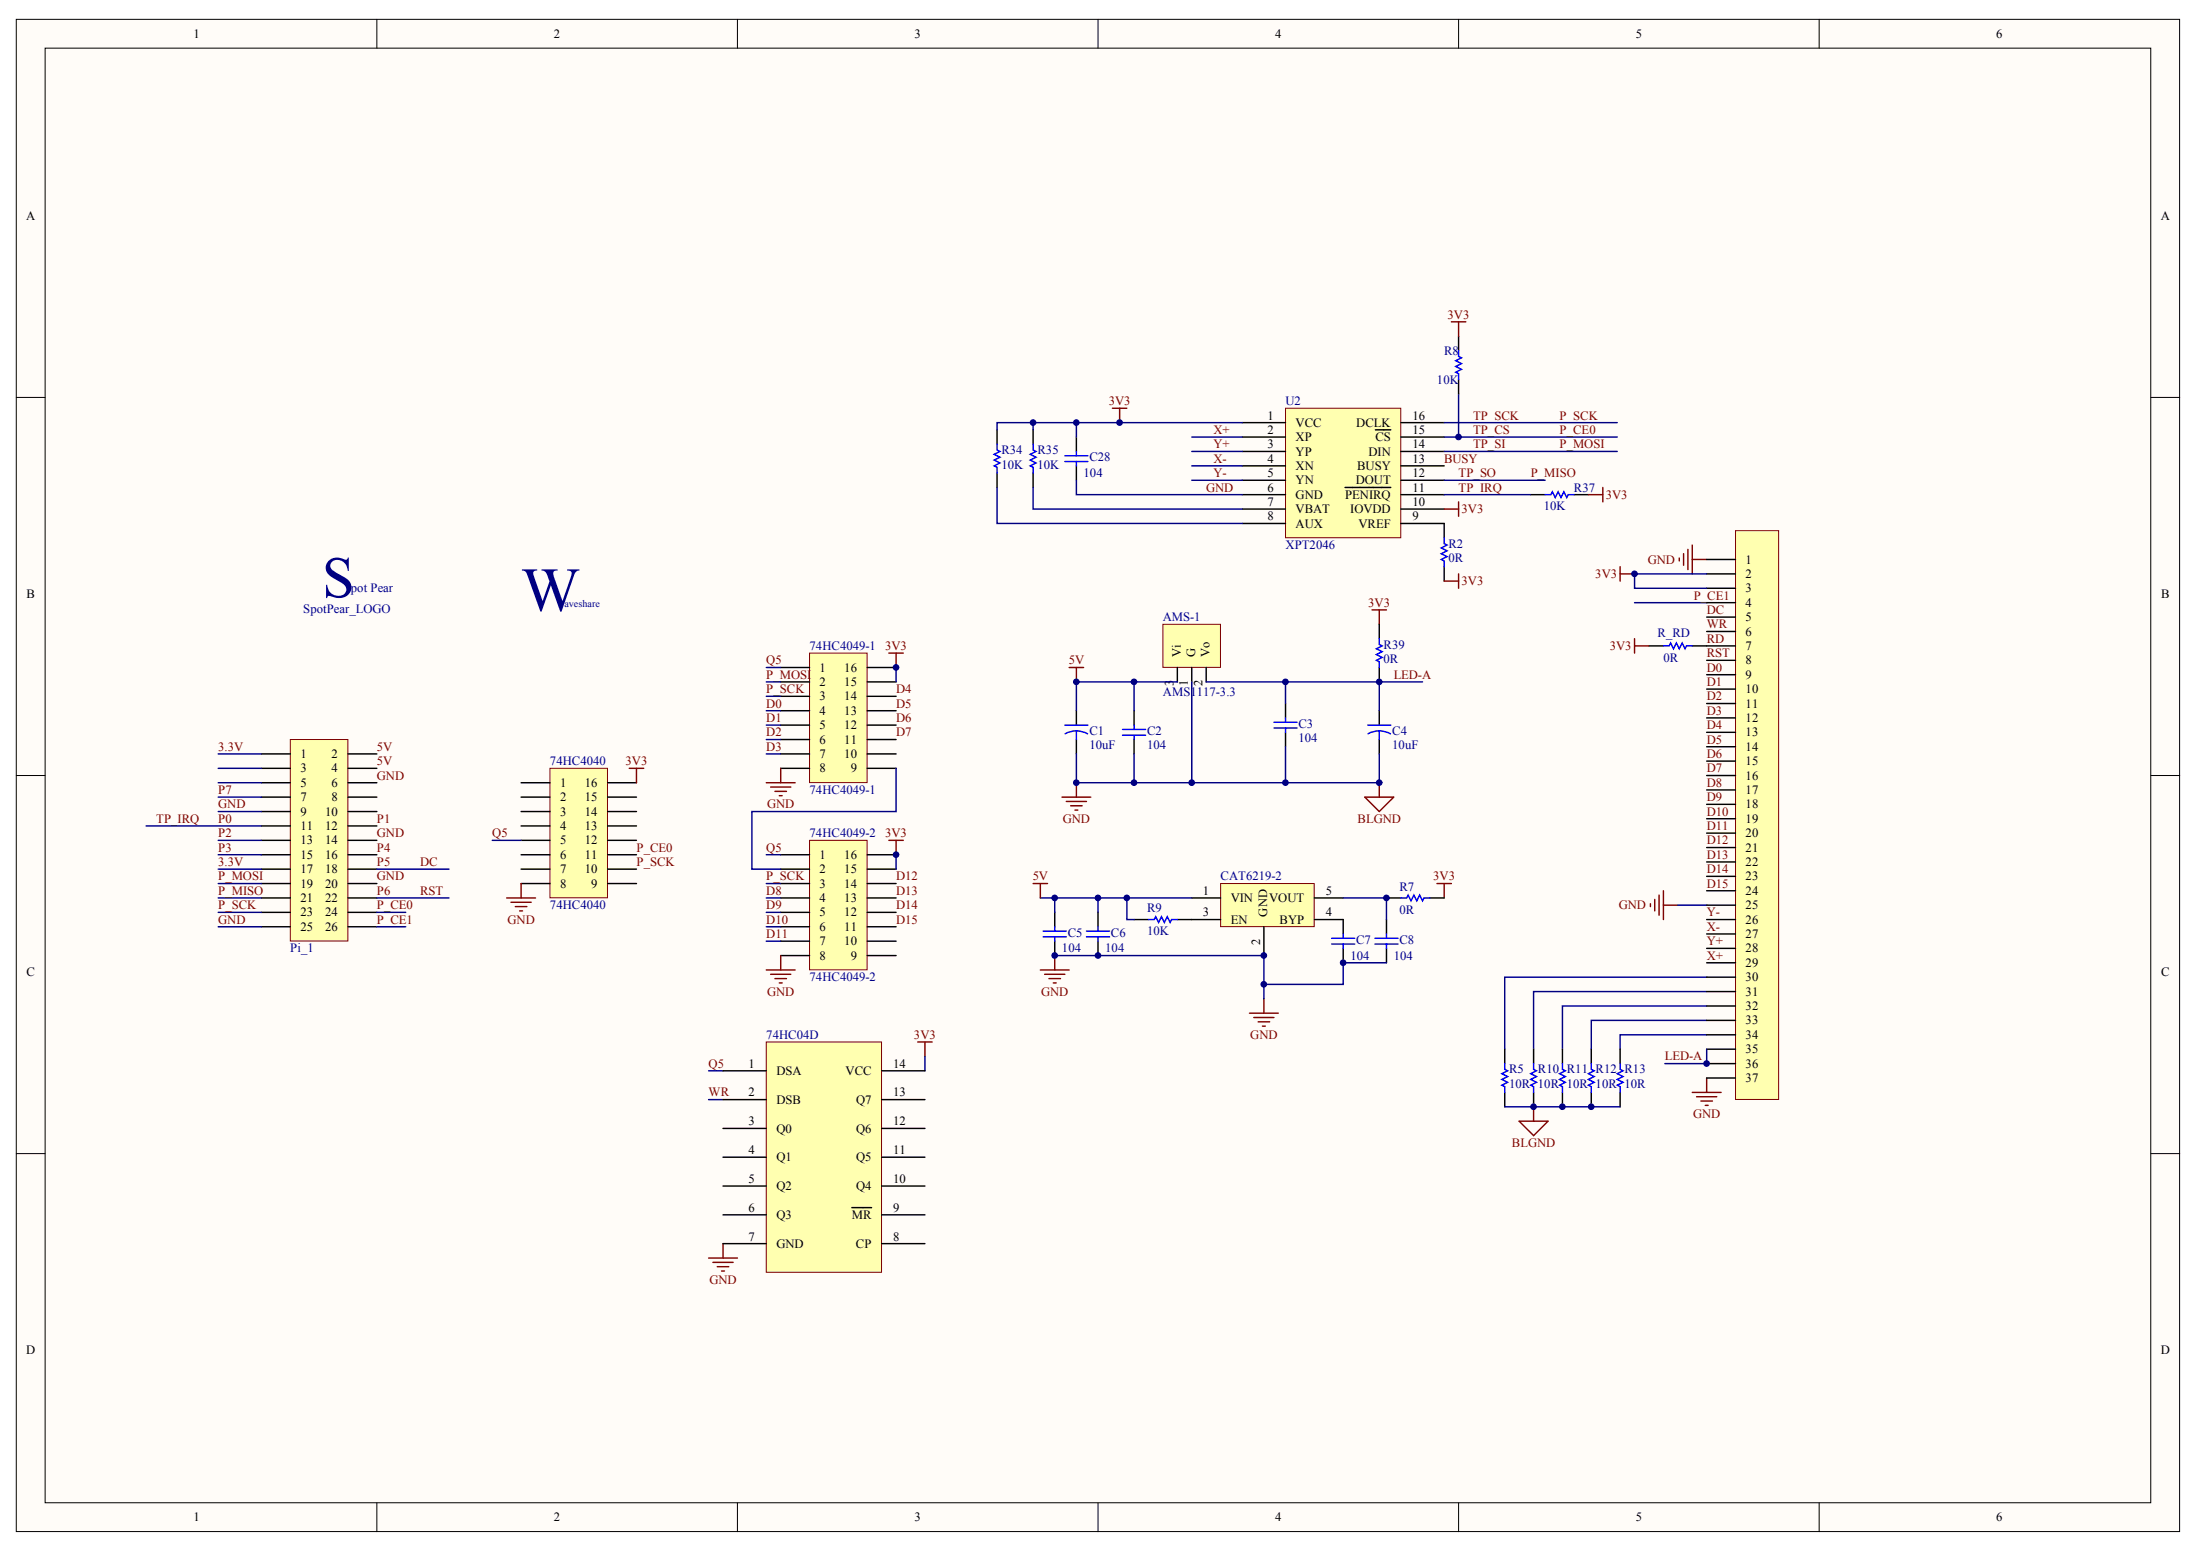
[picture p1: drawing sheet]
<svg xmlns="http://www.w3.org/2000/svg" width="297mm" height="210mm" viewBox="0 0 297 210" stroke-linecap="round" stroke-linejoin="round" font-family="sans-serif">
<g fill="#fffcf8" stroke="#000" stroke-width=".14">
<path d="M2.2 2.6h292.1v204.1h-292.1z"/>
<path d="M6.1 6.5h284.3v196.4h-284.3z"/>
</g>
<g fill="none" stroke="#000" stroke-width=".14">
<path d="M50.9 2.6v3.9M99.6 2.6v3.9M148.3 2.6v3.9M196.9 2.6v3.9M245.6 2.6v3.9M2.2 53.6h3.9M290.4 53.6h3.9M2.2 104.7h3.9M290.4 104.7h3.9M2.2 155.7h3.9M290.4 155.7h3.9M50.9 202.9v3.9"/>
<path d="M99.6 202.9v3.9M148.3 202.9v3.9M196.9 202.9v3.9M245.6 202.9v3.9"/>
</g>
<path d="M39.2 99.8h7.8v27.2h-7.8z" fill="#ffffb0" stroke="#800000" stroke-width=".14"/>
<g fill="none" stroke="#000" stroke-width=".19">
<path d="M35.3 101.8h3.9M35.3 103.7h3.9M35.3 105.7h3.9M35.3 107.6h3.9M35.3 109.5h3.9M35.3 111.5h3.9M35.3 113.4h3.9M35.3 115.4h3.9M35.3 117.3h3.9M35.3 119.3h3.9M47 101.8h3.9M47 103.7h3.9"/>
<path d="M47 105.7h3.9M47 107.6h3.9M47 109.5h3.9M47 111.5h3.9M47 113.4h3.9M47 115.4h3.9M47 117.3h3.9M47 119.3h3.9M35.3 121.2h3.9M35.3 123.2h3.9M35.3 125.1h3.9M47 121.2h3.9"/>
<path d="M47 123.2h3.9M47 125.1h3.9"/>
</g>
<path d="M29.5 101.8h5.8M29.5 103.7h5.8M29.5 105.7h5.8M29.5 107.6h5.8M29.5 109.5h5.8M29.5 115.4h5.8M29.5 117.3h5.8M29.5 119.3h5.8M29.5 121.2h5.8M29.5 123.2h5.8M29.5 125.1h5.8" fill="none" stroke="#000080" stroke-width=".19"/>
<path d="M74.3 103.7h7.7v17.5h-7.7z" fill="#ffffb0" stroke="#800000" stroke-width=".14"/>
<g fill="none" stroke="#000" stroke-width=".19">
<path d="M70.4 105.7h3.9M70.4 107.6h3.9M70.4 109.5h3.9M70.4 111.5h3.9M70.4 113.4h3.9M70.4 115.4h3.9M70.4 117.3h3.9M70.4 119.3h3.9M82 105.7h3.9M82 107.6h3.9M82 109.5h3.9M82 111.5h3.9"/>
<path d="M82 113.4h3.9M82 115.4h3.9M82 117.3h3.9M82 119.3h3.9"/>
</g>
<path d="M173.6 55.1h15.5v17.5h-15.5z" fill="#ffffb0" stroke="#800000" stroke-width=".14"/>
<g fill="none" stroke="#000" stroke-width=".19">
<path d="M134.6 58v2M139.5 58v2M145.3 59v1.9M167.7 57.1h5.9M167.7 59h5.9M185.7 58h2.1M189.1 57.1h5.9M189.1 59h5.9M196.9 45.4v1.9M196.9 51.2v2M134.6 63.9v1.9M139.5 63.9v1.9"/>
<path d="M145.3 62.9v1.9M167.7 60.9h5.9M167.7 62.9h5.9M167.7 64.8h5.9M167.7 66.8h5.9M167.7 68.7h5.9M167.7 70.7h5.9M181.6 65.8h6.2M189.1 60.9h5.9M189.1 62.9h5.9M189.1 64.8h5.9M189.1 66.8h5.9"/>
<path d="M189.1 68.7h5.9M189.1 70.7h5.9v1.9M195 76.5v1.9M206.7 66.8h1.9M212.5 66.8h2"/>
</g>
<g fill="none" stroke="#000080" stroke-width=".19">
<path d="M139.5 57.1v.9M145.3 57.1h-10.7v.9M145.3 57.1v1.9M145.3 57.1h22.4M160.9 59h6.8M196.9 53.2v5.8M134.6 65.8v4.9h33.1M139.5 65.8v2.9h28.2M145.3 64.8v2h22.4M160.9 60.9h6.8M160.9 62.9h6.8M160.9 64.8h6.8"/>
<path d="M195 66.8h11.7M50.9 125.1h3.9M50.9 123.2h3.9"/>
</g>
<path d="M134.6 60v.7l.4 .2-.8 .4 .8 .4-.8 .4 .8 .4-.8 .4 .4 .2v.8M139.5 60v.7l.4 .2-.8 .4 .8 .4-.8 .4 .8 .4-.8 .4 .4 .2v.8M196.9 47.3v.8l.4 .2-.8 .4 .8 .4-.8 .4 .8 .4-.8 .3 .4 .2v.8M143.8 62.3h3.1M143.8 61.5h3.1M145.3 60.9v.6M145.3 62.3v.6M195 72.6v.8l.4 .2-.8 .4 .8 .4-.8 .3 .8 .4-.8 .4 .4 .2v.8M208.6 66.8h.8l.2-.4 .4 .8 .4-.8 .4 .8 .4-.8 .3 .8 .2-.4h.8" fill="none" stroke="#00f" stroke-width=".19"/>
<path d="M150.2 55.1h1.9M151.2 55.1v2M196 43.4h1.9M196.9 43.4v2M195 68.7h1.9M195 78.4h1.9M196.9 67.7v2M196.9 77.5v1.9M214.5 66.8h1.9M216.4 65.8v1.9" fill="none" stroke="#800000" stroke-width=".19"/>
<path d="M109.3 113.4h7.8v17.5h-7.8z" fill="#ffffb0" stroke="#800000" stroke-width=".14"/>
<g fill="none" stroke="#000" stroke-width=".19">
<path d="M105.4 115.4h3.9M105.4 117.3h3.9M105.4 119.3h3.9M117.1 115.4h3.9M117.1 117.3h3.9M117.1 119.3h3.9M105.4 121.2h3.9M105.4 123.2h3.9M105.4 125.1h3.9M105.4 127h3.9M105.4 129h3.9M117.1 121.2h3.9"/>
<path d="M117.1 123.2h3.9M117.1 125.1h3.9M117.1 127h3.9M117.1 129h3.9"/>
</g>
<path d="M109.3 88.2h7.8v17.4h-7.8z" fill="#ffffb0" stroke="#800000" stroke-width=".14"/>
<g fill="none" stroke="#000" stroke-width=".19">
<path d="M105.4 90.1h3.9M105.4 92h3.9M105.4 94h3.9M105.4 95.9h3.9M105.4 97.9h3.9M105.4 99.8h3.9M117.1 90.1h3.9M117.1 92h3.9M117.1 94h3.9M117.1 95.9h3.9M117.1 97.9h3.9M117.1 99.8h3.9"/>
<path d="M105.4 101.8h3.9M105.4 103.7h3.9M117.1 101.8h3.9M117.1 103.7h3.9"/>
</g>
<g fill="none" stroke="#000080" stroke-width=".19">
<path d="M195 57.1h23.4M195 59h23.4M195 64.8h13.6M195 60.9h23.4M103.5 90.1h1.9M103.5 92h1.9M103.5 94h1.9M103.5 95.9h1.9M103.5 97.9h1.9M103.5 99.8h1.9M121 90.1v1.9M19.7 111.5h15.6"/>
<path d="M66.5 113.4h3.9M103.5 101.8h1.9M103.5 115.4h1.9M103.5 119.3h1.9M121 103.7v5.8h-19.5v7.8h3.9M121 115.4v1.9M103.5 121.2h1.9M103.5 123.2h1.9M103.5 125.1h1.9M103.5 127h1.9M95.7 144.5h1.9M95.7 148.4h1.9"/>
<path d="M124.9 142.6v1.9"/>
</g>
<g fill="none" stroke="#800000" stroke-width=".19">
<path d="M120 88.2h2M121 88.2v1.9M70.4 119.3v1.9M85 103.7h1.9M85.9 103.7v2M103.5 105.7h3.9M104 106.2h2.8M104.6 106.8h1.6M105.2 107.4h.4M105.4 103.7v2M120 113.4h2M121 113.4v2"/>
<path d="M68.4 121.2h3.9M69 121.8h2.7M69.6 122.4h1.5M70.2 123h.4M103.5 130.9h3.9M104 131.5h2.8M104.6 132.1h1.6M105.2 132.7h.4M105.4 129v1.9M123.9 140.7h2M124.9 140.7v1.9M95.7 169.8h3.9"/>
<path d="M96.3 170.4h2.7M96.8 171h1.6M97.4 171.6h.4M97.6 167.9v1.9"/>
</g>
<path d="M164.8 119.3h12.6v5.8h-12.6z" fill="#ffffb0" stroke="#800000" stroke-width=".14"/>
<g fill="none" stroke="#000" stroke-width=".19">
<path d="M142.4 123.2v1.9M142.4 127v2M148.3 123.2v1.9M148.3 127v2M153.1 124.1h2M159 124.1h5.8M160.9 121.2h3.9M170.6 125.1v3.9M177.5 121.2h3.9M177.5 124.1h3.9v2M181.4 128v2M187.2 121.2h1.9"/>
<path d="M187.2 124.1v2M187.2 128v2M193 121.2h2"/>
</g>
<path d="M140.5 121.2h20.4M142.4 121.2v2M148.3 121.2v2M152.1 121.2v2.9h1" fill="none" stroke="#000080" stroke-width=".19"/>
<g fill="none" stroke="#00f" stroke-width=".19">
<path d="M140.9 126.5h3.1M140.9 125.7h3.1M142.4 125.1v.6M142.4 126.5v.5M146.7 126.5h3.1M146.7 125.7h3.1M148.3 125.1v.6M148.3 126.5v.5M155.1 124.1h.7l.2-.4 .4 .8 .4-.8 .4 .8 .4-.8 .4 .8 .2-.4h.8M179.8 127.4h3.1M179.8 126.7h3.1M181.4 126.1v.6"/>
<path d="M181.4 127.4v.6M185.6 127.4h3.2M185.6 126.7h3.2M187.2 126.1v.6M187.2 127.4v.6M189.1 121.2h.8l.2-.4 .4 .8 .4-.8 .4 .8 .4-.8 .4 .8 .2-.4h.7"/>
</g>
<g fill="none" stroke="#800000" stroke-width=".19">
<path d="M139.5 119.3h1.9M140.5 119.3v1.9M194 119.3h2M195 119.3v1.9M140.5 130.9h3.9M141 131.5h2.8M141.6 132.1h1.6M142.2 132.7h.4M142.4 129v1.9M168.7 136.8h3.9M169.3 137.3h2.7M169.9 137.9h1.5"/>
<path d="M170.5 138.5h.3M170.6 134.8v2"/>
</g>
<path d="M157 84.3h7.8v5.8h-7.8z" fill="#ffffb0" stroke="#800000" stroke-width=".14"/>
<g fill="none" stroke="#000" stroke-width=".19">
<path d="M145.3 95.9v2M145.3 99.8v2M153.1 95.9v2M153.1 99.8v2M159 90.1v1.9M160.9 90.1v1.9M162.9 90.1v1.9M173.6 95v1.9M173.6 98.9v1.9M186.2 84.3v1.9M186.2 90.1v1.9M186.2 95.9v2"/>
<path d="M186.2 99.8v2"/>
</g>
<path d="M144.4 90.1h1.9M145.3 90.1v1.9M185.3 82.3h1.9M186.2 82.3v2M143.4 107.6h3.9M144 108.2h2.7M144.6 108.8h1.5M145.1 109.4h.4M145.3 105.7v1.9M184.3 107.6h3.9l-2 1.9zM186.2 105.7v1.9" fill="none" stroke="#800000" stroke-width=".19"/>
<g fill="none" stroke="#00f" stroke-width=".19">
<path d="M143.8 97.9h3.1M145.3 98.7l.8 .1 .7 .3M145.3 98.7l-.8 .1-.7 .2M145.3 98.7v1.1M151.6 98.5h3.1M151.6 99.2h3.1M153.1 97.9v.6M153.1 99.2v.6M172 97.5h3.1M172 98.3h3.1M173.6 96.9v.6M173.6 98.3v.6"/>
<path d="M184.7 97.9h3.1M186.2 98.7l.8 .1 .7 .3M186.2 98.7l-.8 .1-.7 .2M186.2 86.2v.8l.4 .2-.8 .4 .8 .4-.8 .4 .8 .3-.8 .4 .4 .2v.8M186.2 98.7v1.1"/>
</g>
<path d="M153.1 92v3.9M160.9 92v13.7M162.9 92h29.2M173.6 92v3M186.2 92v3.9M153.1 101.8v3.9" fill="none" stroke="#000080" stroke-width=".19"/>
<path d="M103.5 140.7h15.5v31h-15.5z" fill="#ffffb0" stroke="#800000" stroke-width=".14"/>
<g fill="none" stroke="#000" stroke-width=".19">
<path d="M97.6 144.5h5.9M97.6 148.4h5.9M97.6 152.3h5.9M97.6 156.2h5.9M119 144.5h5.9M119 148.4h5.9M119 152.3h5.9M119 156.2h5.9M203.2 141.6v2M203.2 147.5v1.9M207.1 141.6v2M207.1 147.5v1.9"/>
<path d="M211 141.6v2M211 147.5v1.9M214.9 141.6v2M214.9 147.5v1.9M218.7 141.6v2M218.7 147.5v1.9M97.6 160.1h5.9M97.6 164h5.9M97.6 167.9h5.9M115 163h2.7M119 160.1h5.9M119 164h5.9"/>
<path d="M119 167.9h5.9"/>
</g>
<path d="M220.7 81.4h9.7M29.5 113.4h5.8M50.9 117.3h9.7M173.6 100.8v4.9h-28.3v-3.9M50.9 121.2h9.7M226.5 122.2h3.9M230.4 139.7h-11.7v1.9M230.4 137.7h-15.5v3.9M230.4 135.8h-19.4v5.8M230.4 133.8h-23.3v7.8M230.4 131.9h-27.2v9.7M203.2 149.4h15.5" fill="none" stroke="#000080" stroke-width=".19"/>
<g fill="none" stroke="#800000" stroke-width=".19">
<path d="M218.7 76.5v1.9M218.7 77.5h2M226.7 75.3v.4M227.3 74.7v1.6M227.9 74.2v2.7M228.5 73.6v3.9M228.5 75.5h1.9M222.8 122v.4M223.4 121.4v1.6M224 120.8v2.7M224.6 120.2v3.9M224.6 122.2h1.9"/>
<path d="M205.1 151.3h3.9l-1.9 2zM207.1 149.4v1.9M228.5 147.5h3.9M229.1 148h2.7M229.7 148.6h1.5M230.2 149.2h.4M230.4 145.5v2"/>
</g>
<path d="M203.2 143.6v.7l.4 .2-.8 .4 .8 .4-.8 .4 .8 .4-.8 .4 .4 .2v.8M207.1 143.6v.7l.4 .2-.8 .4 .8 .4-.8 .4 .8 .4-.8 .4 .4 .2v.8M211 143.6v.7l.3 .2-.7 .4 .7 .4-.7 .4 .7 .4-.7 .4 .4 .2v.8M214.9 143.6v.7l.3 .2-.7 .4 .7 .4-.7 .4 .7 .4-.7 .4 .4 .2v.8M218.7 143.6v.7l.4 .2-.7 .4 .7 .4-.7 .4 .7 .4-.7 .4 .3 .2v.8" fill="none" stroke="#00f" stroke-width=".19"/>
<path d="M234.3 71.6h5.8v76.8h-5.8z" fill="#ffffb0" stroke="#800000" stroke-width=".14"/>
<g fill="none" stroke="#000" stroke-width=".19">
<path d="M230.4 75.5h3.9M230.4 77.5h3.9M230.4 79.4h3.9M222.6 87.2h2M228.5 87.2h5.8M230.4 81.4h3.9M230.4 83.3h3.9M230.4 85.2h3.9M230.4 89.1h3.9M230.4 91.1h3.9M230.4 93h3.9M230.4 95h3.9"/>
<path d="M230.4 96.9h3.9M230.4 98.9h3.9M230.4 100.8h3.9M230.4 102.7h3.9M230.4 104.7h3.9M230.4 106.6h3.9M230.4 108.6h3.9M230.4 110.5h3.9M230.4 112.5h3.9M230.4 114.4h3.9M230.4 116.4h3.9M230.4 118.3h3.9"/>
<path d="M230.4 120.2h3.9M230.4 122.2h3.9M230.4 124.1h3.9M230.4 126.1h3.9M230.4 128h3.9M230.4 130h3.9M230.4 131.9h3.9M230.4 133.8h3.9M230.4 135.8h3.9M230.4 137.7h3.9M230.4 139.7h3.9M230.4 141.6h3.9"/>
<path d="M230.4 143.6h3.9M230.4 145.5h3.9"/>
</g>
<path d="M224.6 87.2h.8l.2-.4 .4 .8 .3-.8 .4 .8 .4-.8 .4 .8 .2-.4h.8" fill="none" stroke="#00f" stroke-width=".19"/>
<path d="M220.7 86.2v2M220.7 87.2h1.9" fill="none" stroke="#800000" stroke-width=".19"/>
<path d="M230.4 77.5h-9.7v1.9h9.7M159 92h-13.7v3.9M186.2 101.8v3.9h-12.6M142.4 129h28.2v5.8M181.4 121.2h5.8v2.9M187.2 130h-5.8v2.9h-10.8M230.4 141.6v2h-5.6" fill="none" stroke="#000080" stroke-width=".19"/>
<g fill="#000080" stroke="#000080" stroke-width=".14">
<circle cx="121" cy="115.4" r=".38"/>
<circle cx="121" cy="90.1" r=".38"/>
<circle cx="139.5" cy="57" r=".38"/>
<circle cx="142.4" cy="129" r=".38"/>
<circle cx="142.4" cy="121.2" r=".38"/>
<circle cx="145.3" cy="105.6" r=".38"/>
<circle cx="145.3" cy="92" r=".38"/>
<circle cx="145.3" cy="57" r=".38"/>
<circle cx="148.2" cy="129" r=".38"/>
<circle cx="148.2" cy="121.2" r=".38"/>
<circle cx="151.2" cy="57" r=".38"/>
<circle cx="152.1" cy="121.2" r=".38"/>
<circle cx="153.1" cy="105.6" r=".38"/>
<circle cx="153.1" cy="92" r=".38"/>
<circle cx="160.9" cy="105.6" r=".38"/>
<circle cx="170.6" cy="132.9" r=".38"/>
<circle cx="170.6" cy="129" r=".38"/>
<circle cx="173.6" cy="105.6" r=".38"/>
<circle cx="173.6" cy="92" r=".38"/>
<circle cx="181.3" cy="130" r=".38"/>
<circle cx="186.2" cy="105.6" r=".38"/>
<circle cx="186.2" cy="92" r=".38"/>
<circle cx="187.2" cy="121.2" r=".38"/>
<circle cx="196.9" cy="59" r=".38"/>
<circle cx="207.1" cy="149.4" r=".38"/>
<circle cx="210.9" cy="149.4" r=".38"/>
<circle cx="214.8" cy="149.4" r=".38"/>
<circle cx="220.7" cy="77.5" r=".38"/>
<circle cx="230.4" cy="143.6" r=".38"/>
</g>
<text font-size="8.4" fill="#000080" x="70.4" y="82.4">W</text>
<text font-size="7.9" fill="#000080" x="43.5" y="80.6">S</text>
<g font-size="1.7">
<text x="26.1" y="5.1">1</text>
<text x="74.8" y="5.1">2</text>
<text x="123.5" y="5.1">3</text>
<text x="172.2" y="5.1">4</text>
<text x="220.8" y="5.1">5</text>
<text x="269.5" y="5.1">6</text>
<text x="3.5" y="29.6">A</text>
<text x="291.8" y="29.6">A</text>
<text x="171.2" y="56.6">1</text>
<text x="171.2" y="58.6">2</text>
<text x="174.9" y="57.6">VCC</text>
<text x="174.9" y="59.5">XP</text>
<text x="183.1" y="57.6">DCLK</text>
<text x="185.7" y="59.5">CS</text>
<text x="190.7" y="56.6">16</text>
<text x="190.7" y="58.6">15</text>
<text x="171.2" y="60.5">3</text>
<text x="171.2" y="62.5">4</text>
<text x="171.2" y="64.4">5</text>
<text x="174.9" y="61.5">YP</text>
<text x="174.9" y="63.4">XN</text>
<text x="174.9" y="65.4">YN</text>
<text x="183.1" y="65.4">DOUT</text>
<text x="183.2" y="63.4">BUSY</text>
<text x="184.8" y="61.5">DIN</text>
<text x="190.7" y="60.5">14</text>
<text x="190.7" y="64.4">12</text>
<text x="190.7" y="62.5">13</text>
<text x="171.2" y="66.4">6</text>
<text x="171.2" y="68.3">7</text>
<text x="171.2" y="70.2">8</text>
<text x="174.9" y="67.3">GND</text>
<text x="174.9" y="69.3">VBAT</text>
<text x="174.9" y="71.2">AUX</text>
<text x="181.6" y="67.3">PENIRQ</text>
<text x="182.3" y="69.3">IOVDD</text>
<text x="183.4" y="71.2">VREF</text>
<text x="190.7" y="68.3">10</text>
<text x="190.7" y="70.2">9</text>
<text x="190.7" y="66.4">11</text>
<text x="235.7" y="76.1">1</text>
<text x="3.6" y="80.7">B</text>
<text x="235.7" y="78">2</text>
<text x="235.7" y="80">3</text>
<text x="235.7" y="81.9">4</text>
<text x="235.7" y="83.9">5</text>
<text x="291.8" y="80.7">B</text>
<text x="159.4" y="88.7" transform="rotate(-90 159.4 88.7)">Vi</text>
<text x="161.4" y="88.7" transform="rotate(-90 161.4 88.7)">G</text>
<text x="163.3" y="88.7" transform="rotate(-90 163.3 88.7)">Vo</text>
<text x="235.7" y="85.8">6</text>
<text x="235.7" y="87.7">7</text>
<text x="235.7" y="89.7">8</text>
<text x="110.7" y="90.7">1</text>
<text x="110.7" y="92.6">2</text>
<text x="110.7" y="94.5">3</text>
<text x="114" y="94.5">14</text>
<text x="114" y="92.6">15</text>
<text x="114" y="90.7">16</text>
<text x="158.4" y="92.6" transform="rotate(-90 158.4 92.6)">3</text>
<text x="160.4" y="92.6" transform="rotate(-90 160.4 92.6)">1</text>
<text x="162.3" y="92.6" transform="rotate(-90 162.3 92.6)">2</text>
<text x="235.7" y="91.6">9</text>
<text x="235.7" y="93.6">10</text>
<text x="235.7" y="95.5">11</text>
<text x="110.7" y="96.5">4</text>
<text x="110.7" y="98.4">5</text>
<text x="110.7" y="100.4">6</text>
<text x="114" y="100.4">11</text>
<text x="114" y="98.4">12</text>
<text x="114" y="96.5">13</text>
<text x="235.7" y="97.5">12</text>
<text x="235.7" y="99.4">13</text>
<text x="235.7" y="101.3">14</text>
<text x="40.6" y="102.3">1</text>
<text x="40.6" y="104.3">3</text>
<text x="40.6" y="106.2">5</text>
<text x="44.8" y="102.3">2</text>
<text x="44.8" y="104.3">4</text>
<text x="44.8" y="106.2">6</text>
<text x="75.6" y="106.2">1</text>
<text x="78.9" y="106.2">16</text>
<text x="110.7" y="102.3">7</text>
<text x="110.7" y="104.3">8</text>
<text x="114" y="102.3">10</text>
<text x="114.9" y="104.3">9</text>
<text x="235.7" y="103.3">15</text>
<text x="235.7" y="105.2">16</text>
<text x="235.7" y="107.2">17</text>
<text x="40.6" y="108.2">7</text>
<text x="40.6" y="110.1">9</text>
<text x="40.6" y="112">11</text>
<text x="40.6" y="114">13</text>
<text x="43.9" y="110.1">10</text>
<text x="43.9" y="112">12</text>
<text x="43.9" y="114">14</text>
<text x="44.8" y="108.2">8</text>
<text x="75.6" y="108.2">2</text>
<text x="75.6" y="110.1">3</text>
<text x="75.6" y="112">4</text>
<text x="75.6" y="114">5</text>
<text x="78.9" y="114">12</text>
<text x="78.9" y="112">13</text>
<text x="78.9" y="110.1">14</text>
<text x="78.9" y="108.2">15</text>
<text x="235.7" y="109.1">18</text>
<text x="235.7" y="111.1">19</text>
<text x="235.7" y="113">20</text>
<text x="40.6" y="115.9">15</text>
<text x="40.6" y="117.9">17</text>
<text x="40.6" y="119.8">19</text>
<text x="43.9" y="115.9">16</text>
<text x="43.9" y="117.9">18</text>
<text x="43.9" y="119.8">20</text>
<text x="75.6" y="115.9">6</text>
<text x="75.6" y="117.9">7</text>
<text x="75.6" y="119.8">8</text>
<text x="78.9" y="117.9">10</text>
<text x="78.9" y="115.9">11</text>
<text x="79.8" y="119.8">9</text>
<text x="110.7" y="115.9">1</text>
<text x="110.7" y="117.9">2</text>
<text x="110.7" y="119.8">3</text>
<text x="114" y="119.8">14</text>
<text x="114" y="117.9">15</text>
<text x="114" y="115.9">16</text>
<text x="235.7" y="115">21</text>
<text x="235.7" y="116.9">22</text>
<text x="235.7" y="118.8">23</text>
<text x="40.6" y="121.8">21</text>
<text x="40.6" y="123.7">23</text>
<text x="40.6" y="125.7">25</text>
<text x="43.9" y="121.8">22</text>
<text x="43.9" y="123.7">24</text>
<text x="43.9" y="125.7">26</text>
<text x="110.7" y="121.8">4</text>
<text x="110.7" y="123.7">5</text>
<text x="110.7" y="125.7">6</text>
<text x="114" y="125.7">11</text>
<text x="114" y="123.7">12</text>
<text x="114" y="121.8">13</text>
<text x="162.4" y="120.8">1</text>
<text x="162.4" y="123.7">3</text>
<text x="166.2" y="121.8">VIN</text>
<text x="166.2" y="124.7">EN</text>
<text x="171.1" y="123.7" transform="rotate(-90 171.1 123.7)">GND</text>
<text x="171.4" y="121.8">VOUT</text>
<text x="172.8" y="124.7">BYP</text>
<text x="179" y="123.7">4</text>
<text x="179" y="120.8">5</text>
<text x="235.7" y="120.8">24</text>
<text x="235.7" y="122.7">25</text>
<text x="235.7" y="124.7">26</text>
<text x="3.6" y="131.7">C</text>
<text x="110.7" y="127.6">7</text>
<text x="110.7" y="129.5">8</text>
<text x="114" y="127.6">10</text>
<text x="114.9" y="129.5">9</text>
<text x="170.1" y="127.5" transform="rotate(-90 170.1 127.5)">2</text>
<text x="235.7" y="126.6">27</text>
<text x="235.7" y="128.6">28</text>
<text x="235.7" y="130.5">29</text>
<text x="291.8" y="131.7">C</text>
<text x="235.7" y="132.5">30</text>
<text x="235.7" y="134.4">31</text>
<text x="235.7" y="136.3">32</text>
<text x="235.7" y="138.3">33</text>
<text x="235.7" y="140.2">34</text>
<text x="235.7" y="142.2">35</text>
<text x="101" y="144.1">1</text>
<text x="101" y="148">2</text>
<text x="104.8" y="145.1">DSA</text>
<text x="104.8" y="149">DSB</text>
<text x="114.2" y="145.1">VCC</text>
<text x="115.6" y="149">Q7</text>
<text x="120.6" y="148">13</text>
<text x="120.6" y="144.1">14</text>
<text x="235.7" y="144.1">36</text>
<text x="235.7" y="146.1">37</text>
<text x="101" y="151.9">3</text>
<text x="101" y="155.8">4</text>
<text x="104.8" y="152.9">Q0</text>
<text x="115.6" y="152.9">Q6</text>
<text x="120.6" y="155.8">11</text>
<text x="120.6" y="151.9">12</text>
<text x="101" y="159.7">5</text>
<text x="104.8" y="156.8">Q1</text>
<text x="104.8" y="160.6">Q2</text>
<text x="115.6" y="160.6">Q4</text>
<text x="115.6" y="156.8">Q5</text>
<text x="120.6" y="159.7">10</text>
<text x="101" y="163.6">6</text>
<text x="101" y="167.5">7</text>
<text x="104.8" y="164.5">Q3</text>
<text x="115" y="164.5">MR</text>
<text x="120.6" y="167.5">8</text>
<text x="120.6" y="163.6">9</text>
<text x="104.8" y="168.4">GND</text>
<text x="115.6" y="168.4">CP</text>
<text x="3.5" y="182.8">D</text>
<text x="291.8" y="182.8">D</text>
<text x="26.1" y="205.4">1</text>
<text x="74.8" y="205.4">2</text>
<text x="123.5" y="205.4">3</text>
<text x="172.2" y="205.4">4</text>
<text x="220.8" y="205.4">5</text>
<text x="269.5" y="205.4">6</text>
</g>
<g font-size="1.7" fill="#000080">
<text x="195" y="47.9">R8</text>
<text x="194" y="51.8">10K</text>
<text x="173.6" y="54.7">U2</text>
<text x="135.2" y="61.3">R34</text>
<text x="135.2" y="63.2">10K</text>
<text x="140.1" y="61.3">R35</text>
<text x="140.1" y="63.2">10K</text>
<text x="146.3" y="64.4">104</text>
<text x="147.1" y="62.3">C28</text>
<text x="208.4" y="68.9">10K</text>
<text x="212.5" y="66.4">R37</text>
<text x="173.6" y="74.1">XPT2046</text>
<text x="195.6" y="73.9">R2</text>
<text x="195.6" y="75.9">0R</text>
<text x="41" y="82.7">SpotPear_LOGO</text>
<text x="47.4" y="80">pot Pear</text>
<text x="157" y="83.9">AMS-1</text>
<text x="109.3" y="87.7">74HC4049-1</text>
<text x="186.8" y="87.5">R39</text>
<text x="186.8" y="89.5">0R</text>
<text x="223.8" y="86">R_RD</text>
<text x="224.6" y="89.3">0R</text>
<text x="157" y="94">AMS1117-3.3</text>
<text x="147.1" y="101.2">10uF</text>
<text x="147.1" y="99.2">C1</text>
<text x="154.9" y="101.2">104</text>
<text x="154.9" y="99.2">C2</text>
<text x="175.3" y="100.2">104</text>
<text x="175.3" y="98.2">C3</text>
<text x="188" y="101.2">10uF</text>
<text x="188" y="99.2">C4</text>
<text x="74.3" y="103.3">74HC4040</text>
<text x="109.3" y="107.2">74HC4049-1</text>
<text x="109.3" y="113">74HC4049-2</text>
<text x="164.8" y="118.8">CAT6219-2</text>
<text x="74.3" y="122.7">74HC4040</text>
<text x="154.9" y="123.1">R9</text>
<text x="189" y="120.2">R7</text>
<text x="189" y="123.3">0R</text>
<text x="39.2" y="128.6">Pi_1</text>
<text x="143.4" y="128.6">104</text>
<text x="144.2" y="126.4">C5</text>
<text x="149.2" y="128.6">104</text>
<text x="150" y="126.4">C6</text>
<text x="154.9" y="126.2">10K</text>
<text x="182.3" y="129.5">104</text>
<text x="183.1" y="127.4">C7</text>
<text x="188.2" y="129.5">104</text>
<text x="189" y="127.4">C8</text>
<text x="109.3" y="132.5">74HC4049-2</text>
<text x="103.5" y="140.2">74HC04D</text>
<text x="203.8" y="144.9">R5</text>
<text x="203.8" y="146.8">10R 10R 10R 10R 10R</text>
<text x="207.6" y="144.9">R10 R11 R12 R13</text>
</g>
<g font-size="1.7" fill="#800000">
<text x="195.5" y="43">3V3</text>
<text x="149.7" y="54.7">3V3</text>
<text x="163.8" y="58.6">X+</text>
<text x="198.9" y="56.6">TP_SCK</text>
<text x="198.9" y="58.6">TP_CS</text>
<text x="210.6" y="58.6">P_CE0</text>
<text x="210.6" y="56.6">P_SCK</text>
<text x="163.8" y="62.5">X-</text>
<text x="163.8" y="60.5">Y+</text>
<text x="163.8" y="64.4">Y-</text>
<text x="195" y="62.5">BUSY</text>
<text x="196.9" y="64.4">TP_SO</text>
<text x="198.9" y="60.5">TP_SI</text>
<text x="206.7" y="64.4">P_MISO</text>
<text x="210.6" y="60.5">P_MOSI</text>
<text x="162.9" y="66.4">GND</text>
<text x="196.9" y="66.4">TP_IRQ</text>
<text x="197.3" y="69.3">3V3</text>
<text x="216.8" y="67.3">3V3</text>
<text x="222.5" y="76.1">GND</text>
<text x="184.7" y="81.9">3V3</text>
<text x="197.3" y="79">3V3</text>
<text x="215.4" y="78">3V3</text>
<text x="228.7" y="80.9">P_CE1</text>
<text x="230.4" y="82.9">DC</text>
<text x="103.5" y="89.7">Q5</text>
<text x="119.5" y="87.7">3V3</text>
<text x="144.3" y="89.7">5V</text>
<text x="217.3" y="87.7">3V3</text>
<text x="230.4" y="88.7">RST</text>
<text x="230.4" y="84.8">WR</text>
<text x="230.4" y="86.8">RD</text>
<text x="103.5" y="93.6">P_SCK</text>
<text x="103.5" y="91.6">P_MOSI</text>
<text x="103.5" y="95.5">D0</text>
<text x="121" y="93.6">D4</text>
<text x="121" y="95.5">D5</text>
<text x="188.2" y="91.6">LED-A</text>
<text x="230.4" y="90.7">D0</text>
<text x="230.4" y="92.6">D1</text>
<text x="230.4" y="94.5">D2</text>
<text x="29.5" y="101.3">3.3V</text>
<text x="50.9" y="101.3">5V</text>
<text x="103.5" y="97.5">D1</text>
<text x="103.5" y="99.4">D2</text>
<text x="103.5" y="101.3">D3</text>
<text x="121" y="97.5">D6</text>
<text x="121" y="99.4">D7</text>
<text x="230.4" y="96.5">D3</text>
<text x="230.4" y="98.4">D4</text>
<text x="230.4" y="100.4">D5</text>
<text x="29.5" y="107.2">P7</text>
<text x="50.9" y="103.3">5V</text>
<text x="50.9" y="105.2">GND</text>
<text x="84.5" y="103.3">3V3</text>
<text x="230.4" y="102.3">D6</text>
<text x="230.4" y="104.3">D7</text>
<text x="230.4" y="106.2">D8</text>
<text x="21.1" y="111.1">TP_IRQ</text>
<text x="29.5" y="109.1">GND</text>
<text x="29.5" y="111.1">P0</text>
<text x="29.5" y="113">P2</text>
<text x="50.9" y="111.1">P1</text>
<text x="50.9" y="113">GND</text>
<text x="66.5" y="113">Q5</text>
<text x="103.6" y="109.1">GND</text>
<text x="119.5" y="113">3V3</text>
<text x="143.5" y="111.1">GND</text>
<text x="183.3" y="111.1">BLGND</text>
<text x="230.4" y="108.2">D9</text>
<text x="230.4" y="110.1">D10</text>
<text x="230.4" y="112">D11</text>
<text x="230.4" y="114">D12</text>
<text x="29.5" y="118.8">P_MOSI</text>
<text x="29.5" y="116.9">3.3V</text>
<text x="29.5" y="115">P3</text>
<text x="50.9" y="118.8">GND</text>
<text x="50.9" y="115">P4</text>
<text x="50.9" y="116.9">P5</text>
<text x="56.7" y="116.9">DC</text>
<text x="85.9" y="115">P_CE0</text>
<text x="85.9" y="116.9">P_SCK</text>
<text x="103.5" y="118.8">P_SCK</text>
<text x="103.5" y="115">Q5</text>
<text x="121" y="118.8">D12</text>
<text x="139.4" y="118.8">5V</text>
<text x="193.5" y="118.8">3V3</text>
<text x="230.4" y="115.9">D13</text>
<text x="230.4" y="117.9">D14</text>
<text x="230.4" y="119.8">D15</text>
<text x="29.5" y="124.7">GND</text>
<text x="29.5" y="122.7">P_SCK</text>
<text x="29.5" y="120.8">P_MISO</text>
<text x="50.9" y="124.7">P_CE1</text>
<text x="50.9" y="122.7">P_CE0</text>
<text x="50.9" y="120.8">P6</text>
<text x="56.7" y="120.8">RST</text>
<text x="68.5" y="124.7">GND</text>
<text x="103.5" y="120.8">D8</text>
<text x="103.5" y="122.7">D9</text>
<text x="103.5" y="124.7">D10</text>
<text x="121" y="120.8">D13</text>
<text x="121" y="122.7">D14</text>
<text x="121" y="124.7">D15</text>
<text x="218.6" y="122.7">GND</text>
<text x="230.4" y="123.7">Y-</text>
<text x="230.4" y="125.7">X-</text>
<text x="103.5" y="126.6">D11</text>
<text x="230.4" y="129.5">X+</text>
<text x="230.4" y="127.6">Y+</text>
<text x="103.6" y="134.4">GND</text>
<text x="140.6" y="134.4">GND</text>
<text x="123.4" y="140.2">3V3</text>
<text x="168.8" y="140.2">GND</text>
<text x="224.8" y="143.2">LED-A</text>
<text x="95.7" y="144.1">Q5</text>
<text x="95.7" y="148">WR</text>
<text x="204.1" y="154.8">BLGND</text>
<text x="228.6" y="150.9">GND</text>
<text x="95.8" y="173.3">GND</text>
</g>
<text font-size="1.4" fill="#000080" x="76.2" y="82">aveshare</text>
</svg>
